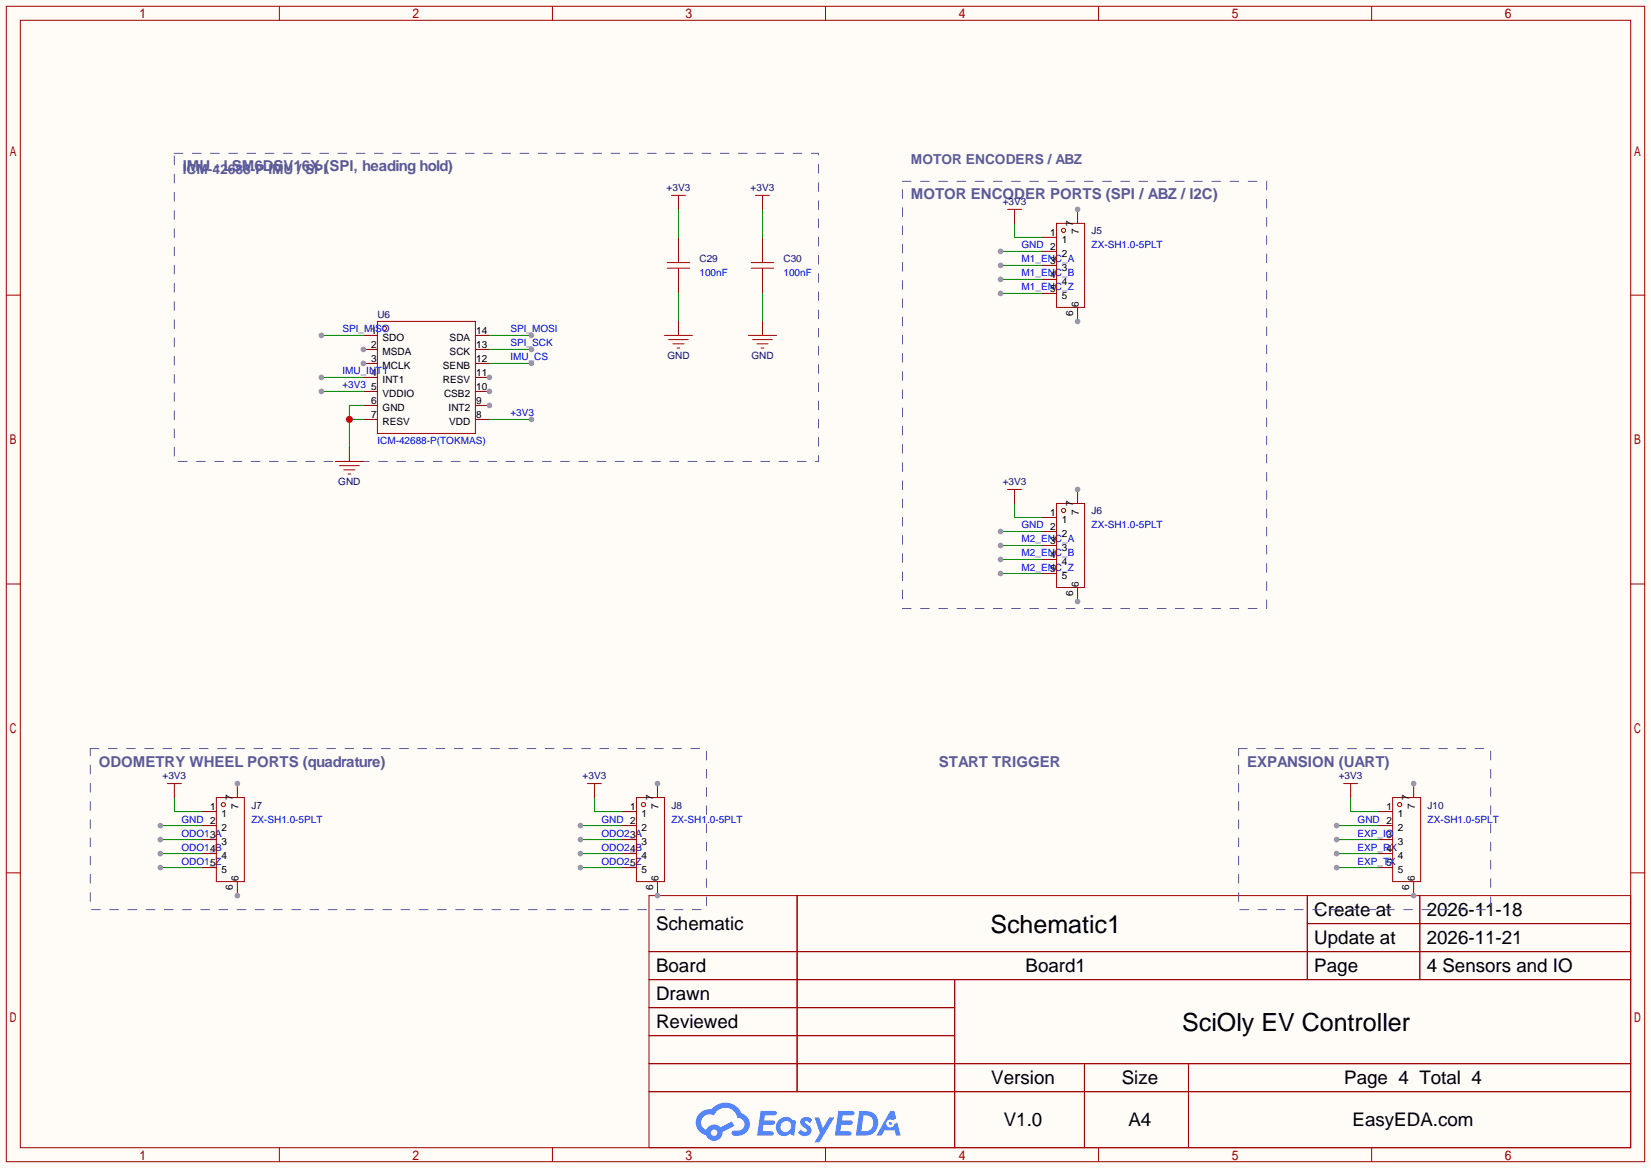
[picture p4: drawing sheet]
<svg xmlns="http://www.w3.org/2000/svg" width="299mm" height="212mm" viewBox="0 0 299 212" stroke-linecap="round" stroke-linejoin="round" font-family="sans-serif">
<path d="M0 0h299.5v211.8h-299.5z" fill="#fffcf7"/>
<g fill="none" stroke="#a10000" stroke-width=".18">
<path d="M1.1 1.1h297.2v209.6h-297.2zM3.7 3.7h292.1v204.5h-292.1zM50.7 1.1v2.6M100.2 1.1v2.6M149.7 1.1v2.6M199.3 1.1v2.6M248.8 1.1v2.6M1.1 53.5h2.6M295.8 53.5h2.5M1.1 105.9h2.6M295.8 105.9h2.5M1.1 158.3h2.6"/>
<path d="M295.8 158.3h2.5M117.7 162.4h178.1v45.8h-178.1zM117.7 172.6h178.1M117.7 177.7h178.1M144.6 162.4v35.6M173.2 177.7v30.5M237.1 162.4v15.3M237.1 167.5h58.7M257.5 162.4v15.3M117.7 182.8h55.5M117.7 192.9h178.1M117.7 187.8h55.5"/>
<path d="M117.7 198h178.1M196.7 192.9v15.3M215.6 192.9v15.3M50.7 208.2v2.5M100.2 208.2v2.5M149.7 208.2v2.5M199.3 208.2v2.5M248.8 208.2v2.5"/>
</g>
<g fill="#5487ff">
<path d="M145.5 202.8a1.3 1.3 0 0 1 1.8 .3l-.4 .6a.54 .54 0 0 0-.9-.2l.1 .2a1.58 1.58 0 0 1 1.1 1.6 1.43 1.43 0 0 1-2.5 .1l.5-.6a.64 .64 0 0 0 .5 .5 .64 .64 0 0 0 .7-.3l-.2-.2a1.6 1.6 0 0 1-1-1.6z"/>
<path d="M147.7 202.7h.9l.7 1.9 1.1-1.9h.9l-2.7 4.5h-.9l1-1.7z"/>
<path d="M138 201.5h1.6a1.31 1.31 0 0 1 1.2 .2 .4 .4 0 0 1-.3 .6h-1.8l-.1 .9h1.6a.4 .4 0 0 1 .4 .4 .4 .4 0 0 1-.4 .4h-1.7l-.2 1.2h.8a1.23 1.23 0 0 1 1.2 .2 .39 .39 0 0 1-.3 .6h-2.7z"/>
<path d="M152.1 201.5h1.6a1.32 1.32 0 0 1 1.3 .2 .39 .39 0 0 1-.4 .6h-1.7l-.2 .9h1.7a.4 .4 0 0 1 .3 .4 .4 .4 0 0 1-.4 .4h-1.7l-.2 1.2h.8a1.23 1.23 0 0 1 1.2 .2 .39 .39 0 0 1-.3 .6h-2.7z"/>
<path d="M161.5 201.5h.7l.4 1.3-.7 .4a.75 .75 0 0 0-1.1 .3 .75 .75 0 0 0 .5 1 .75 .75 0 0 0 .9-.6l.6-.3 .6 2.4h-.9l-.2-1h-1.9l-.5 1h-.9z"/>
<path d="M155.9 201.5l-.7 4.5h1.5a2.27 2.27 0 0 0 2.6-2.3 2.27 2.27 0 0 0-2.7-2.2zM156.6 202.3a1.5 1.5 0 0 1 1.8 1.5 1.5 1.5 0 0 1-1.9 1.4h-.3z"/>
<path d="M141.3 203.1a1.62 1.62 0 0 0-.4 2.1 1.62 1.62 0 0 0 2 .7l.4-.3 .3 .3 .5 .1 .3-2.5-.2-.3h-.4a1.58 1.58 0 0 0-2.5-.1zM141.9 203.6a.99 .99 0 0 1 1.6 .3 .99 .99 0 0 1-.9 1.4 .94 .94 0 0 1-1-.5 .94 .94 0 0 1 .3-1.2z"/>
<path d="M126.9 201.9a2.37 2.37 0 0 0 1.2 4 1.54 1.54 0 0 0 1.7 1 1.54 1.54 0 0 0 1.3-1.6l2.1-1.1-.5-.8-2 1.1a1.57 1.57 0 0 0-2.6 .4 1.5 1.5 0 0 1-.8-2.1 1.5 1.5 0 0 1 2.2-.5 2.23 2.23 0 0 1 2.3-1.4 2.23 2.23 0 0 1 2 1.8 1.16 1.16 0 0 1 1.2 1.1 1.16 1.16 0 0 1-1 1.3h-.7a.47 .47 0 0 0-.6 .3 .47 .47 0 0 0 .4 .6 2.23 2.23 0 0 0 2.3-.7 2.23 2.23 0 0 0 .4-2.3 2.16 2.16 0 0 0-1.3-1.1 3.2 3.2 0 0 0-5.4-.7l-1.2 .1zM129 205.4a.58 .58 0 0 1 1.1 0 .58 .58 0 0 1-1.1 0z"/>
<circle cx="161.5" cy="203.8" r=".28"/>
</g>
<path d="M31.6 27.8h116.9v55.9h-116.9zM163.7 32.9h66v77.5h-66zM16.4 135.8h111.7v29.2h-111.7zM224.7 135.8h45.7v29.2h-45.7z" fill="none" stroke="#595999" stroke-width=".18" stroke-dasharray="1.5 1.8"/>
<g fill="none" stroke="#a10000" stroke-width=".18">
<path d="M121 47.6h4.1M121 48.6h4.1M123.1 45.6v2M123.1 48.6v2.1M136.3 47.6h4M136.3 48.6h4M138.3 45.6v2M138.3 48.6v2.1M120.5 60.8h5.1M121.3 61.6h3.5M122 62.4h2.1M122.8 63.1h.5"/>
<path d="M135.8 60.8h5M136.5 61.6h3.6M137.3 62.4h2M138 63.1h.6"/>
</g>
<path d="M123.1 43.1v2.5M123.1 50.7v2.5M123.1 58.3v2.5M138.3 43.1v2.5M138.3 50.7v2.5M138.3 58.3v2.5" fill="none" stroke="#870000" stroke-width=".18"/>
<path d="M123.1 53.2v5.1M138.3 53.2v5.1M181.5 45.6h7.6" fill="none" stroke="#008700" stroke-width=".18"/>
<circle cx="181.5" cy="45.6" r=".51" fill="#999"/>
<path d="M181.5 96.4h7.6" fill="none" stroke="#008700" stroke-width=".18"/>
<circle cx="181.5" cy="96.4" r=".51" fill="#999"/>
<path d="M29.1 149.7h7.6" fill="none" stroke="#008700" stroke-width=".18"/>
<circle cx="29.1" cy="149.7" r=".51" fill="#999"/>
<path d="M105.3 149.7h7.6" fill="none" stroke="#008700" stroke-width=".18"/>
<circle cx="105.3" cy="149.7" r=".51" fill="#999"/>
<path d="M242.4 149.7h7.7" fill="none" stroke="#008700" stroke-width=".18"/>
<circle cx="242.4" cy="149.7" r=".51" fill="#999"/>
<path d="M123.1 38v5.1M138.3 38v5.1M181.5 48.1h7.6M184 40.5v2.6h5.1M184 91.3v2.6h5.1M31.6 144.7v2.5h5.1M107.8 144.7v2.5h5.1M245 144.7v2.5h5.1" fill="none" stroke="#008700" stroke-width=".18"/>
<path d="M123.1 36.7v1.3M138.3 36.7v1.3M184 39.2v1.3M184 90v1.3M31.6 143.4v1.3M107.8 143.4v1.3M245 143.4v1.3" fill="none" stroke="#870000" stroke-width=".18"/>
<g fill="none" stroke="#a10000" stroke-width=".18">
<path d="M121.8 35.4h2.5M123.1 35.4v1.3M137 35.4h2.6M138.3 35.4v1.3M182.8 38h2.5M184 38v1.2M182.8 88.8h2.5M184 88.8v1.2M30.4 142.1h2.5M31.6 142.1v1.3M106.6 142.1h2.5M107.8 142.1v1.3"/>
<path d="M243.7 142.1h2.6M245 142.1v1.3"/>
</g>
<circle cx="181.5" cy="48.1" r=".51" fill="#999"/>
<path d="M181.5 50.7h7.6" fill="none" stroke="#008700" stroke-width=".18"/>
<circle cx="181.5" cy="50.7" r=".51" fill="#999"/>
<path d="M181.5 53.2h7.6" fill="none" stroke="#008700" stroke-width=".18"/>
<circle cx="181.5" cy="53.2" r=".51" fill="#999"/>
<path d="M181.5 98.9h7.6" fill="none" stroke="#008700" stroke-width=".18"/>
<circle cx="181.5" cy="98.9" r=".51" fill="#999"/>
<path d="M181.5 101.5h7.6" fill="none" stroke="#008700" stroke-width=".18"/>
<circle cx="181.5" cy="101.5" r=".51" fill="#999"/>
<path d="M181.5 104h7.6" fill="none" stroke="#008700" stroke-width=".18"/>
<circle cx="181.5" cy="104" r=".51" fill="#999"/>
<path d="M29.1 152.3h7.6" fill="none" stroke="#008700" stroke-width=".18"/>
<circle cx="29.1" cy="152.3" r=".51" fill="#999"/>
<path d="M29.1 154.8h7.6" fill="none" stroke="#008700" stroke-width=".18"/>
<circle cx="29.1" cy="154.8" r=".51" fill="#999"/>
<path d="M29.1 157.4h7.6" fill="none" stroke="#008700" stroke-width=".18"/>
<circle cx="29.1" cy="157.4" r=".51" fill="#999"/>
<path d="M105.3 152.3h7.6" fill="none" stroke="#008700" stroke-width=".18"/>
<circle cx="105.3" cy="152.3" r=".51" fill="#999"/>
<path d="M105.3 154.8h7.6" fill="none" stroke="#008700" stroke-width=".18"/>
<circle cx="105.3" cy="154.8" r=".51" fill="#999"/>
<path d="M105.3 157.4h7.6" fill="none" stroke="#008700" stroke-width=".18"/>
<circle cx="105.3" cy="157.4" r=".51" fill="#999"/>
<path d="M242.4 154.8h7.7" fill="none" stroke="#008700" stroke-width=".18"/>
<circle cx="242.4" cy="154.8" r=".51" fill="#999"/>
<g fill="none" stroke="#a10000" stroke-width=".18">
<path d="M68.5 58.3h17.7v20.3h-17.7z"/>
<circle cx="69.7" cy="59.6" r=".38"/>
</g>
<path d="M65.9 60.8h2.6M65.9 63.4h2.6" fill="none" stroke="#870000" stroke-width=".18"/>
<circle cx="65.9" cy="63.4" r=".51" fill="#999"/>
<path d="M65.9 65.9h2.6" fill="none" stroke="#870000" stroke-width=".18"/>
<circle cx="65.9" cy="65.9" r=".51" fill="#999"/>
<path d="M65.9 68.5h2.6M65.9 71h2.6M65.9 73.5h2.6M65.9 76.1h2.6M86.2 73.5h2.6M86.2 76.1h2.6" fill="none" stroke="#870000" stroke-width=".18"/>
<circle cx="88.8" cy="73.5" r=".51" fill="#999"/>
<path d="M86.2 71h2.6" fill="none" stroke="#870000" stroke-width=".18"/>
<circle cx="88.8" cy="71" r=".51" fill="#999"/>
<path d="M86.2 68.5h2.6" fill="none" stroke="#870000" stroke-width=".18"/>
<circle cx="88.8" cy="68.5" r=".51" fill="#999"/>
<path d="M86.2 65.9h2.6M86.2 63.4h2.6M86.2 60.8h2.6" fill="none" stroke="#870000" stroke-width=".18"/>
<path d="M58.3 60.8h7.6" fill="none" stroke="#008700" stroke-width=".18"/>
<circle cx="58.3" cy="60.8" r=".51" fill="#999"/>
<path d="M58.3 68.5h7.6" fill="none" stroke="#008700" stroke-width=".18"/>
<circle cx="58.3" cy="68.5" r=".51" fill="#999"/>
<path d="M58.3 71h7.6" fill="none" stroke="#008700" stroke-width=".18"/>
<circle cx="58.3" cy="71" r=".51" fill="#999"/>
<path d="M63.4 76.1h2.5M65.9 73.5h-2.5v7.7" fill="none" stroke="#008700" stroke-width=".18"/>
<circle cx="63.4" cy="76.1" r=".63" fill="#c00"/>
<path d="M88.8 76.1h7.6" fill="none" stroke="#008700" stroke-width=".18"/>
<circle cx="96.4" cy="76.1" r=".51" fill="#999"/>
<path d="M88.8 65.9h7.6" fill="none" stroke="#008700" stroke-width=".18"/>
<circle cx="96.4" cy="65.9" r=".51" fill="#999"/>
<path d="M88.8 63.4h7.6" fill="none" stroke="#008700" stroke-width=".18"/>
<circle cx="96.4" cy="63.4" r=".51" fill="#999"/>
<path d="M88.8 60.8h7.6" fill="none" stroke="#008700" stroke-width=".18"/>
<circle cx="96.4" cy="60.8" r=".51" fill="#999"/>
<path d="M189.1 43.1h2.5M189.1 45.6h2.5M189.1 48.1h2.5M189.1 50.7h2.5M189.1 53.2h2.5M195.5 55.8v2.5M63.4 81.2v2.5" fill="none" stroke="#870000" stroke-width=".18"/>
<g fill="none" stroke="#a10000" stroke-width=".18">
<path d="M191.6 40.5h5.1v15.3h-5.1zM60.8 83.7h5.1M61.6 84.5h3.6M62.4 85.2h2M63.1 86h.5"/>
<circle cx="192.9" cy="41.8" r=".38"/>
</g>
<circle cx="195.5" cy="58.3" r=".51" fill="#999"/>
<path d="M195.5 38v2.5" fill="none" stroke="#870000" stroke-width=".18"/>
<circle cx="195.5" cy="38" r=".51" fill="#999"/>
<g fill="none" stroke="#a10000" stroke-width=".18">
<path d="M191.6 91.3h5.1v15.3h-5.1z"/>
<circle cx="192.9" cy="92.6" r=".38"/>
</g>
<path d="M189.1 93.9h2.5M189.1 96.4h2.5M189.1 98.9h2.5M189.1 101.5h2.5M189.1 104h2.5M195.5 106.6v2.5" fill="none" stroke="#870000" stroke-width=".18"/>
<circle cx="195.5" cy="109.1" r=".51" fill="#999"/>
<path d="M195.5 88.8v2.5" fill="none" stroke="#870000" stroke-width=".18"/>
<circle cx="195.5" cy="88.8" r=".51" fill="#999"/>
<g fill="none" stroke="#a10000" stroke-width=".18">
<path d="M39.2 144.7h5.1v15.2h-5.1z"/>
<circle cx="40.5" cy="145.9" r=".38"/>
</g>
<path d="M36.7 147.2h2.5M36.7 149.7h2.5M36.7 152.3h2.5M36.7 154.8h2.5M36.7 157.4h2.5M43.1 159.9v2.5" fill="none" stroke="#870000" stroke-width=".18"/>
<circle cx="43.1" cy="162.4" r=".51" fill="#999"/>
<path d="M43.1 142.1v2.6" fill="none" stroke="#870000" stroke-width=".18"/>
<circle cx="43.1" cy="142.1" r=".51" fill="#999"/>
<g fill="none" stroke="#a10000" stroke-width=".18">
<path d="M115.4 144.7h5.1v15.2h-5.1z"/>
<circle cx="116.7" cy="145.9" r=".38"/>
</g>
<path d="M112.9 147.2h2.5M112.9 149.7h2.5M112.9 152.3h2.5M112.9 154.8h2.5M112.9 157.4h2.5M119.3 159.9v2.5" fill="none" stroke="#870000" stroke-width=".18"/>
<circle cx="119.3" cy="162.4" r=".51" fill="#999"/>
<path d="M119.3 142.1v2.6" fill="none" stroke="#870000" stroke-width=".18"/>
<circle cx="119.3" cy="142.1" r=".51" fill="#999"/>
<g fill="none" stroke="#a10000" stroke-width=".18">
<path d="M252.6 144.7h5.1v15.2h-5.1z"/>
<circle cx="253.9" cy="145.9" r=".38"/>
</g>
<path d="M250.1 147.2h2.5M250.1 149.7h2.5M250.1 152.3h2.5M250.1 154.8h2.5M250.1 157.4h2.5M256.4 159.9v2.5" fill="none" stroke="#870000" stroke-width=".18"/>
<circle cx="256.4" cy="162.4" r=".51" fill="#999"/>
<path d="M256.4 142.1v2.6" fill="none" stroke="#870000" stroke-width=".18"/>
<circle cx="256.4" cy="142.1" r=".51" fill="#999"/>
<path d="M242.4 152.3h7.7" fill="none" stroke="#008700" stroke-width=".18"/>
<circle cx="242.4" cy="152.3" r=".51" fill="#999"/>
<path d="M242.4 157.4h7.7" fill="none" stroke="#008700" stroke-width=".18"/>
<circle cx="242.4" cy="157.4" r=".51" fill="#999"/>
<g font-size="4.5">
<text x="179.6" y="169.2">Schematic1</text>
<text x="214.4" y="187">SciOly EV Controller</text>
</g>
<g font-size="3.4">
<text x="238.4" y="166.1">Create at</text>
<text x="258.8" y="166.1">2026-11-18</text>
<text x="119" y="168.7">Schematic</text>
<text x="238.4" y="171.2">Update at</text>
<text x="258.8" y="171.2">2026-11-21</text>
<text x="119" y="176.3">Board</text>
<text x="186" y="176.3">Board1</text>
<text x="238.4" y="176.3">Page</text>
<text x="258.8" y="176.3">4 Sensors and IO</text>
<text x="119" y="181.4">Drawn</text>
<text x="119" y="186.5">Reviewed</text>
<text x="179.8" y="196.6">Version</text>
<text x="203.5" y="196.6">Size</text>
<text x="243.8" y="196.6">Page 4 Total 4</text>
<text x="182.1" y="204.2">V1.0</text>
<text x="204.7" y="204.2">A4</text>
<text x="245.3" y="204.2">EasyEDA.com</text>
</g>
<g font-size="2.7" fill="#5a5a9a">
<text x="33.1" y="31.1">IMU - LSM6DSV16X (SPI, heading hold)</text>
<text x="165.2" y="36.2">MOTOR ENCODER PORTS (SPI / ABZ / I2C)</text>
<text x="17.9" y="139">ODOMETRY WHEEL PORTS (quadrature)</text>
<text x="170.3" y="139">START TRIGGER</text>
<text x="226.2" y="139">EXPANSION (UART)</text>
</g>
<g font-size="2.5" fill="#5a5a9a">
<text x="165.2" y="29.8">MOTOR ENCODERS / ABZ</text>
<text x="33.1" y="31.6">ICM-42688-P IMU / SPI</text>
</g>
<g font-size="1.8" fill="#000080">
<text x="120.9" y="34.6">+3V3</text>
<text x="136.2" y="34.6">+3V3</text>
<text x="181.9" y="37.2">+3V3</text>
<text x="126.9" y="47.6">C29</text>
<text x="142.1" y="47.6">C30</text>
<text x="198" y="42.5">J5</text>
<text x="68.5" y="57.7">U6</text>
<text x="121" y="65.1">GND</text>
<text x="136.3" y="65.1">GND</text>
<text x="61.4" y="88">GND</text>
<text x="181.9" y="88">+3V3</text>
<text x="198" y="93.3">J6</text>
<text x="29.5" y="141.3">+3V3</text>
<text x="105.7" y="141.3">+3V3</text>
<text x="242.8" y="141.3">+3V3</text>
<text x="45.6" y="146.6">J7</text>
<text x="121.8" y="146.6">J8</text>
<text x="259" y="146.6">J10</text>
</g>
<g font-size="1.8">
<text x="194.7" y="41" transform="rotate(-90 194.7 41)">7</text>
<text x="190.5" y="42.7">1</text>
<text x="190.5" y="47.8">3</text>
<text x="192.6" y="44">1</text>
<text x="192.6" y="46.6">2</text>
<text x="195.7" y="42.5" transform="rotate(-90 195.7 42.5)">7</text>
<text x="190.5" y="50.4">4</text>
<text x="190.5" y="52.9">5</text>
<text x="192.6" y="49.1">3</text>
<text x="192.6" y="51.6">4</text>
<text x="192.6" y="54.2">5</text>
<text x="194.7" y="57.2" transform="rotate(-90 194.7 57.2)">6</text>
<text x="195.7" y="55.7" transform="rotate(-90 195.7 55.7)">6</text>
<text x="67.3" y="60.5">1</text>
<text x="67.3" y="63.1">2</text>
<text x="67.3" y="65.6">3</text>
<text x="69.4" y="61.8">SDO</text>
<text x="69.4" y="64.3">MSDA</text>
<text x="81.6" y="64.3">SCK</text>
<text x="81.6" y="61.8">SDA</text>
<text x="86.4" y="65.6">12</text>
<text x="86.4" y="63.1">13</text>
<text x="86.4" y="60.5">14</text>
<text x="67.3" y="68.1">4</text>
<text x="67.3" y="70.7">5</text>
<text x="69.4" y="66.9">MCLK</text>
<text x="69.4" y="69.4">INT1</text>
<text x="69.4" y="72">VDDIO</text>
<text x="80.4" y="69.4">RESV</text>
<text x="80.4" y="66.9">SENB</text>
<text x="80.6" y="72">CSB2</text>
<text x="86.4" y="70.7">10</text>
<text x="86.4" y="68.1">11</text>
<text x="67.3" y="73.2">6</text>
<text x="67.3" y="75.8">7</text>
<text x="69.4" y="74.5">GND</text>
<text x="69.4" y="77">RESV</text>
<text x="81.4" y="74.5">INT2</text>
<text x="81.5" y="77">VDD</text>
<text x="86.4" y="75.8">8</text>
<text x="86.4" y="73.2">9</text>
<text x="190.5" y="93.5">1</text>
<text x="192.6" y="94.8">1</text>
<text x="194.7" y="91.8" transform="rotate(-90 194.7 91.8)">7</text>
<text x="195.7" y="93.3" transform="rotate(-90 195.7 93.3)">7</text>
<text x="190.5" y="98.6">3</text>
<text x="190.5" y="101.2">4</text>
<text x="192.6" y="97.4">2</text>
<text x="192.6" y="99.9">3</text>
<text x="190.5" y="103.7">5</text>
<text x="192.6" y="102.4">4</text>
<text x="192.6" y="105">5</text>
<text x="195.7" y="106.5" transform="rotate(-90 195.7 106.5)">6</text>
<text x="194.7" y="108" transform="rotate(-90 194.7 108)">6</text>
<text x="38.1" y="146.9">1</text>
<text x="40.2" y="148.2">1</text>
<text x="42.3" y="145.1" transform="rotate(-90 42.3 145.1)">7</text>
<text x="43.3" y="146.7" transform="rotate(-90 43.3 146.7)">7</text>
<text x="114.3" y="146.9">1</text>
<text x="116.4" y="148.2">1</text>
<text x="118.5" y="145.1" transform="rotate(-90 118.5 145.1)">7</text>
<text x="119.5" y="146.7" transform="rotate(-90 119.5 146.7)">7</text>
<text x="251.5" y="146.9">1</text>
<text x="253.5" y="148.2">1</text>
<text x="255.6" y="145.1" transform="rotate(-90 255.6 145.1)">7</text>
<text x="256.6" y="146.7" transform="rotate(-90 256.6 146.7)">7</text>
<text x="38.1" y="152">3</text>
<text x="38.1" y="154.5">4</text>
<text x="40.2" y="150.7">2</text>
<text x="40.2" y="153.2">3</text>
<text x="40.2" y="155.8">4</text>
<text x="114.3" y="152">3</text>
<text x="114.3" y="154.5">4</text>
<text x="116.4" y="150.7">2</text>
<text x="116.4" y="153.2">3</text>
<text x="116.4" y="155.8">4</text>
<text x="251.5" y="152">3</text>
<text x="251.5" y="154.5">4</text>
<text x="253.5" y="150.7">2</text>
<text x="253.5" y="153.2">3</text>
<text x="253.5" y="155.8">4</text>
<text x="38.1" y="157">5</text>
<text x="40.2" y="158.3">5</text>
<text x="42.3" y="161.4" transform="rotate(-90 42.3 161.4)">6</text>
<text x="43.3" y="159.9" transform="rotate(-90 43.3 159.9)">6</text>
<text x="114.3" y="157">5</text>
<text x="116.4" y="158.3">5</text>
<text x="118.5" y="161.4" transform="rotate(-90 118.5 161.4)">6</text>
<text x="119.5" y="159.9" transform="rotate(-90 119.5 159.9)">6</text>
<text x="251.5" y="157">5</text>
<text x="253.5" y="158.3">5</text>
<text x="255.6" y="161.4" transform="rotate(-90 255.6 161.4)">6</text>
<text x="256.6" y="159.9" transform="rotate(-90 256.6 159.9)">6</text>
</g>
<g font-size="1.8" fill="#00f">
<text x="185.3" y="45">GND 2</text>
<text x="185.3" y="47.6">M1_ENC_A</text>
<text x="198" y="45">ZX-SH1.0-5PLT</text>
<text x="126.9" y="50.1">100nF</text>
<text x="142.1" y="50.1">100nF</text>
<text x="185.3" y="50.1">M1_ENC_B</text>
<text x="185.3" y="52.7">M1_ENC_Z</text>
<text x="62.1" y="60.3">SPI_MISO</text>
<text x="92.6" y="65.4">IMU_CS</text>
<text x="92.6" y="62.8">SPI_SCK</text>
<text x="92.6" y="60.3">SPI_MOSI</text>
<text x="62.1" y="67.9">IMU_INT1</text>
<text x="62.1" y="70.4">+3V3</text>
<text x="92.6" y="75.5">+3V3</text>
<text x="68.5" y="80.6">ICM-42688-P(TOKMAS)</text>
<text x="185.3" y="95.8">GND 2</text>
<text x="198" y="95.8">ZX-SH1.0-5PLT</text>
<text x="185.3" y="98.4">M2_ENC_A</text>
<text x="185.3" y="100.9">M2_ENC_B</text>
<text x="185.3" y="103.5">M2_ENC_Z</text>
<text x="32.9" y="149.2">GND 2</text>
<text x="45.6" y="149.2">ZX-SH1.0-5PLT</text>
<text x="109.1" y="149.2">GND 2</text>
<text x="121.8" y="149.2">ZX-SH1.0-5PLT</text>
<text x="246.3" y="149.2">GND 2</text>
<text x="259" y="149.2">ZX-SH1.0-5PLT</text>
<text x="32.9" y="151.7">ODO1_A</text>
<text x="32.9" y="154.3">ODO1_B</text>
<text x="109.1" y="151.7">ODO2_A</text>
<text x="109.1" y="154.3">ODO2_B</text>
<text x="246.3" y="154.3">EXP_RX</text>
<text x="246.3" y="151.7">EXP_IO</text>
<text x="32.9" y="156.8">ODO1_Z</text>
<text x="109.1" y="156.8">ODO2_Z</text>
<text x="246.3" y="156.8">EXP_TX</text>
</g>
</svg>
